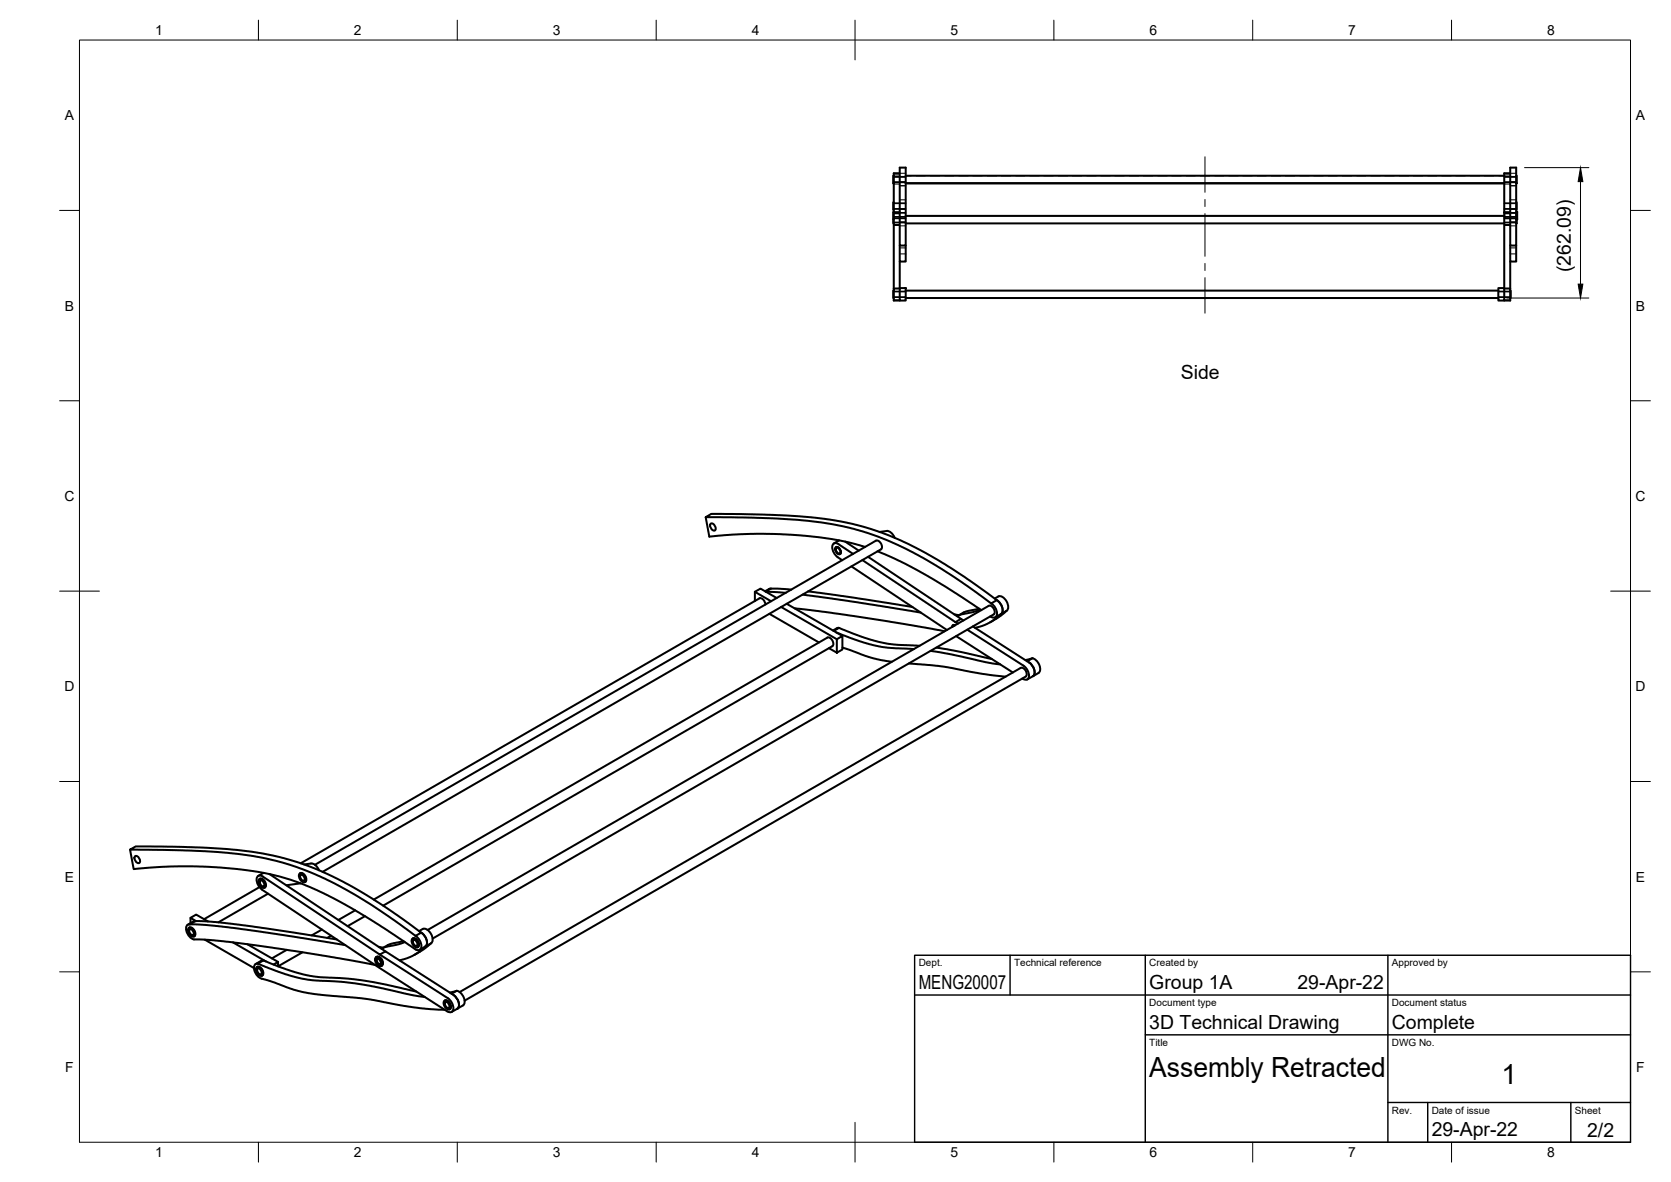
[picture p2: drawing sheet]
<svg xmlns="http://www.w3.org/2000/svg" width="420mm" height="297mm" viewBox="0 0 420 297" stroke-linecap="round" stroke-linejoin="round" font-family="sans-serif">
<!-- layer: Hidden -->
<g fill="none" stroke="#000" stroke-width=".25">
<path d="M224.6 45.7h3.1M224.6 44.2h.1M224.6 54.3h.1M224.6 55.8h3.1M224.6 54.6h3.1M224.6 54.8h3.1M224.6 53.6h3.1M224.6 44.5h3.1M224.6 52.4h3.1M224.6 51.2h3.1M224.7 56.7h1.5M224.7 53.7h1.5"/>
<path d="M224.7 56h3M224.7 54.4h3M224.7 53.6h1.5M224.7 54.9h3M224.7 53.4h3M224.7 52.5h3M224.7 51h3M224.7 45.9h3M224.7 44.4h3M224.7 46.3h1.5M224.7 56.4h1.5M224.7 44h1.5"/>
<path d="M224.7 43.5h3M226.2 55.8h1.5M226.2 52.6h1.5M226.2 50.2h1.5M226.2 56.8h1.5M226.2 46.7h1.5M227.7 44.2h1.5M230.4 44.2h2.3M233.9 44.2h2.4M237.5 44.2h2.4M241.1 44.2h2.3M244.6 44.2h2.4"/>
<path d="M248.2 44.2h2.4M251.8 44.2h2.4M255.4 44.2h2.3M258.9 44.2h2.4M262.5 44.2h2.4M266.1 44.2h2.4M269.6 44.2h2.4M273.2 44.2h2.4M276.8 44.2h2.4M280.4 44.2h2.3M283.9 44.2h2.4M287.5 44.2h2.4"/>
<path d="M291.1 44.2h2.4M294.6 44.2h2.4M298.2 44.2h2.4M301.8 44.2h2.4M305.4 44.2h2.3M308.9 44.2h2.4M312.5 44.2h2.4M316.1 44.2h2.4M319.7 44.2h2.3M323.2 44.2h2.4M326.8 44.2h2.4M330.4 44.2h2.3"/>
<path d="M333.9 44.2h2.4M337.5 44.2h2.4M341.1 44.2h2.4M344.7 44.2h2.3M348.2 44.2h2.4M351.8 44.2h2.4M355.4 44.2h2.4M358.9 44.2h2.4M362.5 44.2h2.4M366.1 44.2h2.4M369.7 44.2h2.3M373.2 44.2h2.4"/>
<path d="M376.8 44.2h1.4M378.2 56.7h1.5M378.2 53.7h1.5M378.2 56h3M378.2 54.4h3M378.2 53.6h1.5M378.2 54.9h3.2M378.2 53.4h3.2M378.2 52.5h3M378.2 51h3M378.2 45.9h3M378.2 44.4h3"/>
<path d="M378.2 46.3h1.5M378.2 56.4h1.5M378.2 44h1.5M378.2 43.5h3M378.2 45.7h3.2M378.2 55.8h3.2M378.2 54.6h3.2M378.2 54.8h3.3M378.2 53.6h3.3M378.2 44.5h3.2M378.2 52.4h3.2M378.2 51.2h3.2"/>
<path d="M378.4 53.4v1.5M379.7 55.8h1.5M379.7 52.6h1.5M379.7 50.2h1.5M379.7 56.8h1.5M379.7 46.7h1.5M381.2 44.2h.2M381.2 54.3h.2M224.6 74.6h3.1M224.6 73.3h3.1M224.7 75.4h1.5M224.7 72.5h1.5"/>
<path d="M224.7 74.7h3M224.7 73.2h3M226.2 63.8h1.5M226.2 62.3h1.5M376.7 74.7h3M376.7 73.2h3M376.7 74.6h3.2M376.7 73.3h3.2M378.2 75.4h1.5M378.2 72.5h1.5M379.7 63.8h1.5M379.7 62.3h1.5"/>
</g>
<!-- layer: Visible -->
<g fill="none" stroke="#000" stroke-width=".51">
<path d="M224.6 55.1v1h.1M224.6 46l.1 .1M224.7 53.4v19.1M224.7 53.3l1.5 .1M224.7 53.3h-.1v1.8h.1M224.7 50.8h-.1v1.9h.1M224.7 44.2h-.1v1.8h.1M224.7 53.3h1.5M226.2 43.5h-1.5v9.8M226.2 42.1h1.5v19.6h-1.5zM227.7 46.1h150.5M227.7 56.1h150.5"/>
<path d="M227.7 54.3h150.5M227.7 46h150.5M227.7 44.2h150.5M378.2 53.4v19M378.2 53.3l1.5 .1M378.2 53.3h1.5M379.7 43.5h-1.5v9.8M379.7 42.1h1.5v19.6h-1.5zM381.2 53.3h.2v1.8h-.2M381.2 50.8h.2v1.9h-.2M381.2 44.2h.2v1.8h-.2M381.4 55.1v1h-.2"/>
<path d="M381.4 53.3h.1v1.8h-.1zM381.4 46l-.2 .1M224.7 73h-.1v1.9h.1M226.2 72.5h-1.5v3h1.5M226.2 65.7v6.7M226.2 61.7v4h1.5v-4M226.2 72.4h1.5v3.1h-1.5zM227.7 74.9h149M227.7 73h149M376.7 72.4h1.5v3.1h-1.5zM378.2 72.5h1.5v3h-1.5M379.7 65.7v6.8"/>
<path d="M379.7 61.7v4h1.5v-4M379.7 73h.2v1.9h-.2M177.4 130l1.4-.9 19 .4 6.1 .5 4.7 .6 4.2 .7 4.4 1.1a91.9 91.9 0 0 1 27.5 14.1l5.9 4.3-1.4 .8-7.4-5.3-7-4.5a73.5 73.5 0 0 0-38.4-11.4l-9.8-.4zM177.4 130l1 4.9 10.5-.7 9.9 .2 10.2 1.1 4.2 .8 4.3 1.1M178.7 131.6a1.16 1.16 0 0 1 1.1 1.7 1.16 1.16 0 0 1-1.1-1.7zM210.2 137.5a1.16 1.16 0 0 1 1 1.7 1.16 1.16 0 0 1-1-1.7zM210.3 137.6a.97 .97 0 0 1 .8 1.5 .97 .97 0 0 1-.8-1.5zM211 135.8l-1.3 .8M212.5 136.1l3.4 2.3M214.5 139.2l-3.7-2.5a.97 .97 0 0 0-1.2-.1 .97 .97 0 0 0-.3 1.2l.6 1.5 .7 .7M218.2 139.9l23.4 15.6M220.6 138.5l5.9 2.6 7 3.8 7 4.3 6.2 4.1"/>
<path d="M222.9 133.4l-1.7 .3M222.9 133.4a2.42 2.42 0 0 1 2.1 1.7M189.8 148.7l4.1 2.4M192.5 151.9a1.49 1.49 0 0 0-1.6-1.5l-115.3 66.5M192.6 148.7l5 .3M193.4 154.2l12.5 7.2M193.9 147.9l5.1 .3M193.9 147.9l-1.3 .8M193.9 147.9l-1.5 .7M195.3 150.3l-4.1-2.4-1.4 .8v2.3M196.4 152.5l14 8.1M197.8 151.7l14 8.1"/>
<path d="M199.8 152.9l15.3 2 22.4 3.7M201.8 149.4l13.8 2 15.9 2.6M203.2 148.6l11.8 1.6 14.4 2.3M210.2 158.9l6 2.3 4.8 1.2 3.1 .4 5.7 .3M210.6 140l1.2 .8M211 157.8l5.5 2.2 4.5 1.3 3.6 .7 6.6 .3M211 157.8l-1.4 .8M211 157.8l-.6 .1-1 .5M214.1 142.3l24 16M216.8 140.7l23.4 15.6M239.9 154.4l1.2 .2M240 157.2l-.4 .2"/>
<path d="M240.1 157.1h-.5l-.2 .4M240.2 156.3l.7 .4M240.4 159.9l14.3 9.1M242.3 155.9l-.7-.4-1.4 .8M243.2 158.2l14.1 9.1a2.63 2.63 0 0 1 1.1 3.4l-.7 .1-.5-.2M244.6 157.4l14.1 9.1M246.2 153l-3.4 .7-2 1.1M246.5 153.2l-1.9 .6-3 .7-.9 .4M249.2 151.6a2.72 2.72 0 0 1 1.2 3.4 1.13 1.13 0 0 1-1.4-.1M249.8 154.4l-141 81.5M249.9 154.4a1.45 1.45 0 0 0-1.3-2.2l-141.1 81.5M250.6 150.8a2.85 2.85 0 0 1 1.3 3.3l-.2 .2"/>
<path d="M251 149.9a2.46 2.46 0 0 1 2.5 2.7l-.4 .9M251 149.9l-.9 .5M251.6 154.4l-2.8 2.1-1.8 .8-1.8 .5M251.7 154.3l-1.4 .8M253 153.5l-1.5 1.3-2.5 1.6M253.1 153.5l-1.4 .8M208.4 162.9l2 1.1M210.4 160.6l1.4-.8v3.4l-1.4 .8zM211.8 162.7l7.2 2.6 5.3 1M228.5 166.7l7.5 .7 10.9 1.9 6 .7M234 163.6l5.5 .9 8.3 1.9 3.7 .6M235.4 162.8l6.3 1.1 7.7 1.7"/>
<path d="M256.6 167.9l-141 81.4M256.6 167.8a1.45 1.45 0 0 1 1.3 2.2M257 170.5l.2 .1M257.8 165.9l1.8-.5-1.3 .8M257.9 170l-141.1 81.5M258.8 166.5a2.83 2.83 0 0 1 1.1 3.2l-.2 .2M259.6 165.4a2.83 2.83 0 0 1 1.8 3.5l-.3 .2M259.7 169.9l-1.4 .9M261.1 169.1l-1.4 .8M32.7 213.5l1.4-.8 17.9 .3 5.6 .4 5.7 .6 5.3 1 3.3 .8a88.9 88.9 0 0 1 27.3 13.7l6.7 4.9-1.4 .8-8.9-6.3-6.8-4.3a72.3 72.3 0 0 0-36.2-10.6l-6.9-.3zM32.7 213.5l.9 4.9 6.9-.5 4.4-.2 10.4 .3 9.5 1.1 5.2 1.1 3.5 1 6.2 2.5 6.9 3.5 8.6 5.2 8.4 5.6a1.87 1.87 0 0 0 2.1 .6 2.72 2.72 0 0 0-1.2-3.4M34 215.1a1.16 1.16 0 0 1 1 1.8 1.16 1.16 0 0 1-1-1.8z"/>
<path d="M66.3 219.4l-1.4 .7M67.8 219.7l29.1 19.4M75.4 219.5a1.35 1.35 0 0 1 1.4 .6 1.35 1.35 0 0 1 0 1.5l-.2 .1M75.4 219.5a1.45 1.45 0 0 1 1.3 2.2 1.45 1.45 0 0 1-1.3-2.2zM75.6 219.9a.97 .97 0 0 1 .9 1.4 .97 .97 0 0 1-.9-1.4zM76.5 217.2l1.7-.2a2.42 2.42 0 0 1 2 1.7M79.2 217.3l141.1-81.4a1.45 1.45 0 0 1 1.2 2.2l-140.4 81M47.5 233.2a1.35 1.35 0 0 1 1.4 .6 1.35 1.35 0 0 1 0 1.5M47.5 233.2a1.45 1.45 0 0 1 1.3 2.1 1.45 1.45 0 0 1-1.3-2.1zM47.7 232.3a.89 .89 0 0 0-.9 1.1 2.96 2.96 0 0 0 3.7 2.7l6.9 .6 11.1 1.5 13.4 2 12.4 2.3M47.7 233.5a.97 .97 0 0 1 .9 1.5 .97 .97 0 0 1-.9-1.5zM47.9 230.7l1.4 .8"/>
<path d="M48.6 231.6l-1.4 .8M48.9 235.3h-.2M49.1 231.5l-.5 .1M51.5 236.1l12.4 7.2M52.3 231.6l-3-1.8-1.4 .9v1.3M58.6 236.8l8.3 4.8M62.2 237.3l7.7 4.4M65.2 223l-13.9 8M65.2 220.9l.2-.1a1.45 1.45 0 0 1 1.2 2.2l-.1 .1M65.3 220.9a1.45 1.45 0 0 1 1.2 2.2 1.45 1.45 0 0 1-1.2-2.2zM65.5 221.3a.97 .97 0 0 1 .8 1.4 .97 .97 0 0 1-.8-1.4zM65.9 223.6l29.4 19.6 17.1 11a.98 .98 0 0 0 1.3 0 .98 .98 0 0 0 .3-1.2l-.7-1.5-.7-.7"/>
<path d="M65.9 223.5a2.6 2.6 0 0 1-1-3.3l.7-.1 .5 .2 29.4 19.6 1.4-.8 17.1 10.9a2.83 2.83 0 0 1 1.2 3.3l-.2 .2M67.4 224.6l-12.5 7.2M72.1 238.7l-3.7 2.1M75.6 222l-3.6 .5M76.1 239.3l-6.2 3.5M80.9 233.6l-2.5 1.5M83.2 235.1l-.9 .6M84.7 236.1l-17.9-2.8-11.4-1.5-6.3-.3-1.4 .8 3.7 .1 8.5 .9 26.9 4.2M89.3 228.8l-4.2 2.4M91.8 230.2l-4.4 2.5M94 226.1l114-65.9a1.45 1.45 0 0 1 1.3 2.2l-112.9 65.2M95.2 237.9l1.2 .3"/>
<path d="M95.5 239.9l17.1 11M101.5 236.5l-3.6 .8-1.8 1M101.8 236.7l-1.7 .6-3.4 .8-.8 .3M103.8 235.9a1.45 1.45 0 0 1 1.2 2.1 1.45 1.45 0 0 1-1.2-2.1zM103.9 235.8a1.45 1.45 0 0 1 1.2 2.2h-.1M103.9 235.8l-.2 .1M104 236.2a.97 .97 0 0 1 .8 1.5 .97 .97 0 0 1-.8-1.5zM105.4 234l.9-.6a2.46 2.46 0 0 1 2.5 2.7l-.2 .7-1.7 1.1M105.9 234.4a2.85 2.85 0 0 1 1.3 3.3l-.3 .2M106.9 237.9l-1.6 1.4-1.6 .9-3.2 1.1M106.9 237.9l-1.4 .8M108.3 237.1l-1.8 1.5-2.3 1.4"/>
<path d="M64.6 243a1.35 1.35 0 0 1 1.4 .6 1.35 1.35 0 0 1 0 1.5l-.2 .1M64.6 243a1.45 1.45 0 0 1 1.3 2.2 1.45 1.45 0 0 1-1.3-2.2zM64.8 243.4a.97 .97 0 0 1 .8 1.4 .97 .97 0 0 1-.8-1.4zM64.8 242.2a.88 .88 0 0 0-.9 1l.5 1.6 .7 .8 .7 .3M65.8 245.9l3.1 1 4.9 1.8 3.8 .9 14.5 1.4 13.3 2.3 6.4 .5M66.2 241.3l5.7 2.3 5.4 1.5 3.1 .5 7.2 .3 3.5 .5 6.2 1.1 7.4 1.7M66.2 241.3l-1.4 .9 6.7 2.5 4.3 1.2 2.6 .4 7.5 .4 3.5 .4 5.5 1 8.9 2 3 .4M66.2 241.3l-.5 .1-1.4 .9M68.8 242.4l1.1-.7v1.1M94.5 240.6a1.45 1.45 0 0 1 1.3 2.1 1.45 1.45 0 0 1-1.3-2.1zM94.7 240.5a1.35 1.35 0 0 1 1.4 .6 1.35 1.35 0 0 1-.1 1.5l-.1 .1M94.7 240.5l-.1 .1"/>
<path d="M94.7 240.5a1.45 1.45 0 0 1 1.2 2.2M94.8 240.9a.97 .97 0 0 1 .8 1.5 .97 .97 0 0 1-.8-1.5zM94.8 240.9a1.04 1.04 0 0 0 .9 1.4M95.9 242.7h-.1M111.8 251.5a1.45 1.45 0 0 1 1.3 2.1 1.45 1.45 0 0 1-1.3-2.1zM111.9 251.4a1.45 1.45 0 0 1 1.3 2.2h-.2M111.9 251.4l-.1 .1M112 251.8a.97 .97 0 0 1 .8 1.5 .97 .97 0 0 1-.8-1.5zM114.9 249l-1.8 .4M114.9 249l-1.4 .7M114.9 249a2.83 2.83 0 0 1 1.8 3.4l-1.7 1.1M115 253.5l-1.4 .8"/>
</g>
<!-- layer: Border -->
<g fill="none" stroke="#000" stroke-width=".25">
<path d="M20 10.1h390v276.9h-390zM65 5.1v5M115 5.1v5M165 5.1v5M215 5.1v10M265 5.1v5M315 5.1v5M365 5.1v5M15 52.9h5M410 52.9h5M15 100.7h5M410 100.7h5"/>
<path d="M15 148.6h10M405 148.6h10M15 196.4h5M410 196.4h5M15 244.2h5M410 244.2h5M65 287v5M115 287v5M165 287v5M215 282.1v9.9M265 287v5M315 287v5"/>
<path d="M365 287v5"/>
</g>
<!-- layer: TitleBlock -->
<path d="M230 240.1h180v46.9h-180zM230 250h180M254 240.1v9.9M288 240.1v46.9M349 240.1v46.9M288 260.1h122M349 277.1h61M359 277.1v9.9M395 277.1v9.9" fill="none" stroke="#000" stroke-width=".36"/>
<!-- layer: Dimensions -->
<path d="M383.3 42.1h16.2M397.4 45.6v25.8M378.8 74.9h20.7" fill="none" stroke="#000" stroke-width=".25"/>
<path d="M397.4 42.1l.6 3.5h-1.2zM396.8 71.4h1.2l-.6 3.5z" fill="#000" stroke="#000" stroke-width=".25"/>
<!-- layer: Center Lines -->
<path d="M303 39.4v8.9M303 50.1v1.8M303 53.7v10.7M303 66.2v1.8M303 69.8v8.9" fill="none" stroke="#000" stroke-width=".25"/>
<g font-size="7">
<text x="289" y="270.6">Assembly Retracted</text>
<text x="377.5" y="272.3">1</text>
</g>
<g font-size="4.9">
<text x="395" y="68.4" transform="rotate(-90 395 68.4)">(262.09)</text>
<text x="296.9" y="95.3">Side</text>
<text x="231" y="248.5">MENG20007</text>
<text x="289" y="248.5">Group 1A</text>
<text x="326.2" y="248.5">29-Apr-22</text>
<text x="289" y="258.6">3D Technical Drawing</text>
<text x="350" y="258.6">Complete</text>
<text x="360" y="285.5">29-Apr-22</text>
<text x="399.1" y="285.7">2/2</text>
</g>
<g font-size="3.5">
<text x="39" y="8.8">1</text>
<text x="89" y="8.8">2</text>
<text x="139" y="8.8">3</text>
<text x="189" y="8.8">4</text>
<text x="239" y="8.8">5</text>
<text x="289" y="8.8">6</text>
<text x="339" y="8.8">7</text>
<text x="389" y="8.8">8</text>
<text x="16.3" y="30.2">A</text>
<text x="411.3" y="30.2">A</text>
<text x="16.3" y="78">B</text>
<text x="411.3" y="78">B</text>
<text x="16.2" y="125.9">C</text>
<text x="411.2" y="125.9">C</text>
<text x="16.2" y="173.7">D</text>
<text x="411.2" y="173.7">D</text>
<text x="16.3" y="221.6">E</text>
<text x="411.3" y="221.6">E</text>
<text x="16.4" y="269.4">F</text>
<text x="411.4" y="269.4">F</text>
<text x="39" y="290.8">1</text>
<text x="89" y="290.8">2</text>
<text x="139" y="290.8">3</text>
<text x="189" y="290.8">4</text>
<text x="239" y="290.8">5</text>
<text x="289" y="290.8">6</text>
<text x="339" y="290.8">7</text>
<text x="389" y="290.8">8</text>
</g>
<g font-size="2.5">
<text x="231" y="242.9">Dept.</text>
<text x="255" y="242.9">Technical reference</text>
<text x="289" y="242.9">Created by</text>
<text x="350" y="242.9">Approved by</text>
<text x="289" y="252.8">Document type</text>
<text x="350" y="252.8">Document status</text>
<text x="289" y="262.9">Title</text>
<text x="350" y="262.9">DWG No.</text>
<text x="350" y="279.9">Rev.</text>
<text x="360" y="279.9">Date of issue</text>
<text x="396" y="279.9">Sheet</text>
</g>
</svg>
